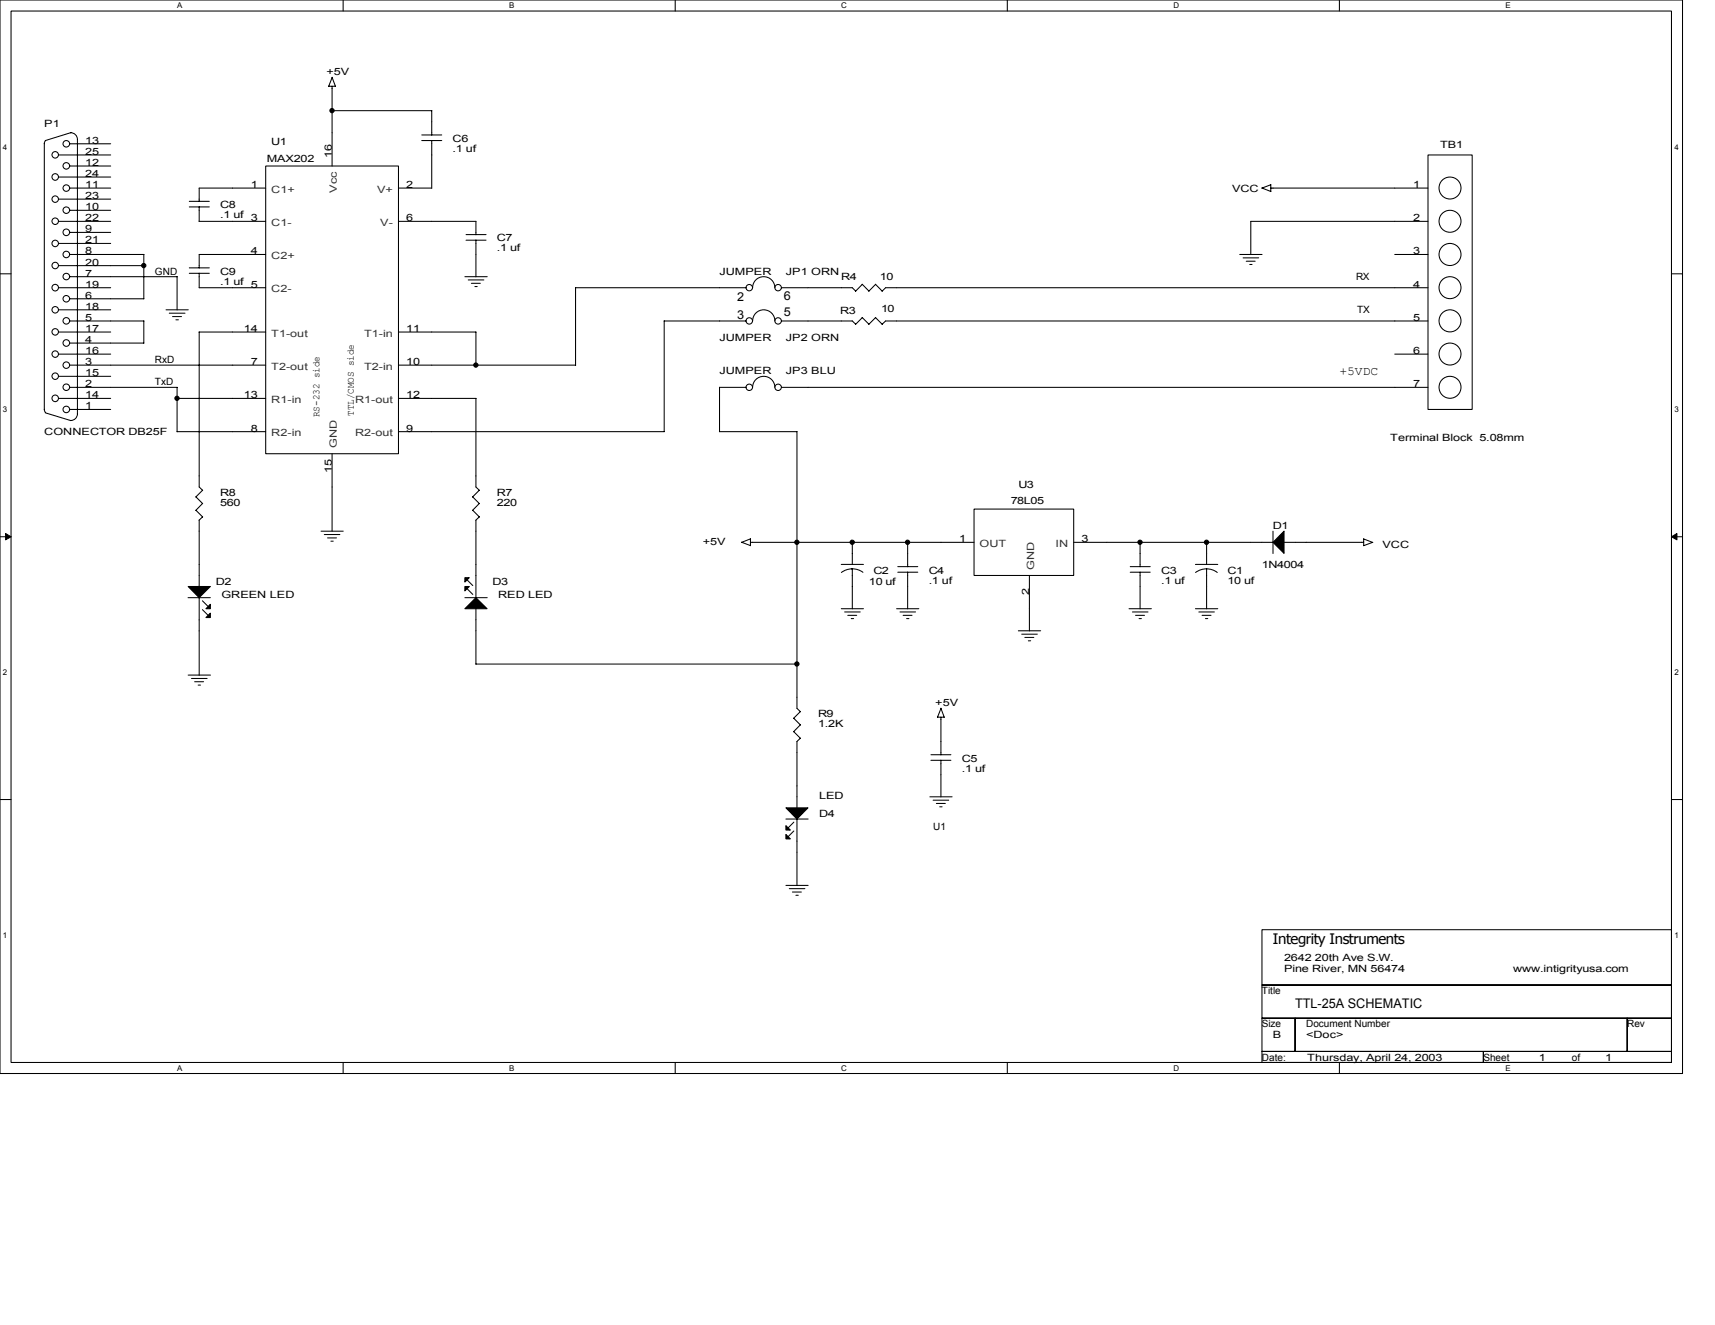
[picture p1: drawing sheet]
<svg xmlns="http://www.w3.org/2000/svg" width="279mm" height="216mm" viewBox="0 0 279 216" stroke-linecap="round" stroke-linejoin="round" font-family="sans-serif">
<path d="M0 0h274.1v174.9h-274.1zM1.8 1.8h270.5v171.3h-270.5z" fill="none" stroke="#000" stroke-width=".17"/>
<g fill="#fff">
<path d="M28.9 .2h.8v1.4h-.8z"/>
<path d="M28.9 173.3h.8v1.5h-.8z"/>
</g>
<path d="M55.9 0v1.8M55.9 173.1v1.8" fill="none" stroke="#000" stroke-width=".17"/>
<g fill="#fff">
<path d="M83 .2h.8v1.4h-.8z"/>
<path d="M83 173.3h.8v1.5h-.8z"/>
</g>
<path d="M110 0v1.8M110 173.1v1.8" fill="none" stroke="#000" stroke-width=".17"/>
<g fill="#fff">
<path d="M137.1 .2h.9v1.4h-.9z"/>
<path d="M137.1 173.3h.9v1.5h-.9z"/>
</g>
<path d="M164.1 0v1.8M164.1 173.1v1.8" fill="none" stroke="#000" stroke-width=".17"/>
<g fill="#fff">
<path d="M191.2 .2h.9v1.4h-.9z"/>
<path d="M191.2 173.3h.9v1.5h-.9z"/>
</g>
<path d="M218.2 0v1.8M218.2 173.1v1.8" fill="none" stroke="#000" stroke-width=".17"/>
<g fill="#fff">
<path d="M245.3 .2h.8v1.4h-.8z"/>
<path d="M245.3 173.3h.8v1.5h-.8z"/>
<path d="M.5 23.2h.7v1.4h-.7z"/>
<path d="M272.8 23.2h.7v1.4h-.7z"/>
<path d="M.5 66h.7v1.5h-.7z"/>
<path d="M272.8 66h.7v1.5h-.7z"/>
</g>
<path d="M0 44.6h1.8M272.3 44.6h1.8" fill="none" stroke="#000" stroke-width=".17"/>
<g fill="#fff">
<path d="M.5 108.9h.7v1.4h-.7z"/>
<path d="M272.8 108.9h.7v1.4h-.7z"/>
</g>
<path d="M0 87.5h1.8M272.3 87.5h1.8" fill="none" stroke="#000" stroke-width=".17"/>
<path d="M.9 86.9l.9 .6-.9 .5zM272.3 87.5l.9-.6v1.1z" fill="#000" stroke="#000" stroke-width=".16"/>
<g fill="#fff">
<path d="M.5 151.7h.7v1.4h-.7z"/>
<path d="M272.8 151.7h.7v1.4h-.7z"/>
</g>
<g fill="none" stroke="#000" stroke-width=".17">
<path d="M53.5 14.1h1.1M54.1 12.6l.6 1.5M54.1 14.1v13M54.1 18h16.2v4M54.1 12.6l-.5 1.5M7.4 22.9l-.2 .5v43.3l.2 .5M9.5 36.1h8.5M9.5 25.3h8.5M9.5 28.9h8.5M9.5 32.4h8.5M9.5 39.7h8.5M11.3 30.6h6.7"/>
<path d="M11.3 23.4h6.7M11.3 27.1h6.7M11.3 34.3h6.7M11.3 37.9h6.7M11.5 21.6a1.08 1.08 0 0 1 1.1 1.1M11.6 21.6l-4.2 1.3M12.6 22.7v44.8M30.8 33.7h3.3M30.8 32.8h3.3M32.4 36.1h10.9M32.4 33.7v2.4M43.3 30.6h-10.9v2.2"/>
<path d="M43.3 27.1h21.6v46.8h-21.6zM64.9 36.1h12.6v2.1M68.7 22.9h3.3M68.7 22h3.3M70.3 22.9v7.7h-5.4M75.9 39.1h3.3M75.9 38.2h3.3M77.5 39.1v6M205.6 30.6l1.4 .6M207 30.1v1.1M207 30.6h25.6M207.1 30.1l-1.5 .5"/>
<path d="M232.6 25.3h7.2v41.4h-7.2zM232.6 36.1h-28.8v5.4M9.5 50.5h8.5M9.5 46.9h8.5M9.5 57.7h8.5M9.5 43.3h14M9.5 54.1h8.5M11.3 45.1h17.6M11.3 41.5h12.2M11.3 52.3h12.2M11.3 48.7h12.1M11.3 59.5h32"/>
<path d="M23.4 52.3v3.6h-12.1M23.4 41.5v7.2M27.1 50.5h3.6M27.6 51h2.5M28.1 51.6h1.5M28.7 52.1h.4M28.9 45.1v5.4M30.8 44.5h3.3M30.8 43.6h3.3M32.4 54.1h10.9M32.4 44.5v2.4h10.9M32.4 54.1v25.3l.6 .5"/>
<path d="M43.3 41.5h-10.9v2.2M64.9 54.1h12.6v5.4M64.9 59.5h28.9M75.7 45.1h3.7M76.3 45.6h2.5M76.8 46.2h1.5M77.4 46.7h.3M121.5 46.9h-27.7v12.6M121.5 52.3h-13.3v18h-43.3M122.6 52.3a1.81 1.81 0 0 1 1.8-1.8 1.81 1.81 0 0 1 1.8 1.8M122.6 46.9a1.81 1.81 0 0 1 1.8-1.8 1.81 1.81 0 0 1 1.8 1.8M127.3 46.9h11.6l.5 .5"/>
<path d="M127.3 52.3h11.5l.6 .5M140.5 51.7l1.1 1.1M140.5 46.3l1.1 1.1M140.5 51.8l-1.1 1.1M140.5 46.3l-1.1 1.2M142.6 51.7l1.1 1.1M142.6 46.3l1.1 1.1M142.6 51.8l-1.1 1.1M142.6 46.3l-1.1 1.2M202 41.5h3.6M202.5 42h2.6M203 42.6h1.5"/>
<path d="M203.6 43.1h.4M227.2 41.5h5.4M227.2 57.7h5.4M232.6 46.9h-88.3l-.6 .6M232.6 52.3h-88.3l-.6 .6M7.4 67.3l4.2 1.2M9.5 61.3h8.5M9.5 64.9h8.5M11.3 63.1h17.6M11.3 66.7h6.7M12.6 67.4a1.08 1.08 0 0 1-1.1 1.1M28.9 64.9h14.4"/>
<path d="M28.9 63.1v7.2h14.4M33 79.9l-1.1 1.1M54.1 73.9v12.7M64.9 64.9h12.6v14.5l.6 .5M78.1 79.9l-1.1 1.1M117.2 63.1h4.3M117.2 63.1v7.2h12.6M122.6 63.1a1.81 1.81 0 0 1 1.8-1.8 1.81 1.81 0 0 1 1.8 1.8M127.3 63.1h105.3M129.8 70.3v45.1l.6 .6M30.6 97.4h3.7M31.9 81l1.1 1.1"/>
<path d="M31.9 83.1l1.1 1.1M32.4 84.8v10.8M32.4 97.4v12.6M33 97.9l.9 .9M33 99.3l.9 1M33 82l-1.1 1.2M33 84.2l-.6 .6M52.3 86.6h3.6M52.8 87.1h2.6M53.4 87.7h1.4M53.9 88.2h.4M75.7 97.4h3.7"/>
<path d="M76.1 95.9l.9 1M76.1 94.5l.9 .9M77 81l1.1 1.1M77 83.1l1.1 1.1M77.5 84.8v12.6M77.5 99.2v9h52.4M78.1 82l-1.1 1.2M78.1 84.2l-.6 .6M120.8 88.3l1.5 .6v-1.1l-1.5 .6M122.3 88.4h36.4M137.1 99.2h3.6M137.1 92h3.6"/>
<path d="M137.6 99.7h2.5M138.9 88.3v3.7M138.9 92.7v6.5M140.6 93.3l-1-.5-.8-.1-1.1 .2-.6 .4M146.1 99.2h3.6M146.3 93.2h3.2M146.3 92.3h3.2M146.6 99.7h2.6M147.9 88.3v4.1M147.9 93.2v6M158.7 83h16.2v10.8h-16.2zM167.7 93.8v9"/>
<path d="M174.9 88.4h32.5M183.9 99.2h3.7M184.1 93.2h3.3M184.1 92.3h3.3M184.5 99.7h2.5M185.7 88.4v4M185.7 93.2v6M194.8 99.2h3.6M194.8 92h3.6M194.8 93.3a2.93 2.93 0 0 1 3.5 0M195.3 99.7h2.5M196.6 88.3v3.7"/>
<path d="M196.6 92.7v6.5M207.4 86.6v3.6M209.2 88.4h13M222.2 88.9v-1.1l1.4 .6-1.5 .5M30.6 110h3.7M31.2 110.6h2.5M31.7 111.1h1.5M32.3 111.6h.4M129.3 117l1.1 1.1M129.3 119.2l1.1 1.1M130.4 116l-1.1 1.1M130.4 118.1l-1.1 1.1"/>
<path d="M138.1 100.3h1.5M138.7 100.8h.4M147.1 100.3h1.5M147.7 100.8h.4M153.3 115.4l.5 1.5M153.3 116.9v6.1M153.3 115.4l-.6 1.5h1.1M165.9 102.8h3.6M166.5 103.3h2.5M167 103.9h1.4M167.5 104.4h.4M185 100.3h1.5"/>
<path d="M185.6 100.8h.3M195.8 100.3h1.5M196.4 100.8h.4M0 130.3h1.8M128 133.5h3.7M129.3 134l-.9 .9M129.3 135.4l-.9 .9M129.8 120.8v10.9M129.8 133.5v10.8M130.4 120.3l-.6 .5M151.5 129.8h3.6M151.7 123.9h3.2"/>
<path d="M151.7 123h3.2M152 130.4h2.6M152.5 130.9h1.5M153.1 131.5h.4M153.3 123.9v6M272.3 130.3h1.8M128 144.3h3.7M128.6 144.8h2.5M129.1 145.4h1.5M129.7 145.9h.3M205.6 151.5h66.7v9h-66.7zM205.6 160.5h66.7v5.4h-66.7z"/>
<path d="M205.6 165.9h5.4v5.4h-5.4zM205.6 171.3h36.1v1.8h-36.1zM211 165.9h54.1v5.4h-54.1zM241.7 171.3h30.6v1.8h-30.6zM265.1 165.9h7.2v5.4h-7.2z"/>
<circle cx="9" cy="28.8" r=".53"/>
<circle cx="9" cy="25.2" r=".53"/>
<circle cx="9" cy="32.4" r=".53"/>
<circle cx="9" cy="36" r=".53"/>
<circle cx="9" cy="39.7" r=".53"/>
<circle cx="10.8" cy="37.9" r=".54"/>
<circle cx="10.8" cy="30.6" r=".54"/>
<circle cx="10.8" cy="27" r=".54"/>
<circle cx="10.8" cy="34.2" r=".54"/>
<circle cx="10.8" cy="23.4" r=".54"/>
<circle cx="236.2" cy="30.6" r="1.79"/>
<circle cx="236.2" cy="36.1" r="1.79"/>
<circle cx="9" cy="46.9" r=".53"/>
<circle cx="9" cy="50.5" r=".53"/>
<circle cx="9" cy="43.3" r=".53"/>
<circle cx="9" cy="57.7" r=".53"/>
<circle cx="9" cy="54.1" r=".53"/>
<circle cx="10.8" cy="55.9" r=".54"/>
<circle cx="10.8" cy="45.1" r=".54"/>
<circle cx="10.8" cy="41.5" r=".54"/>
<circle cx="10.8" cy="59.5" r=".54"/>
<circle cx="10.8" cy="48.7" r=".54"/>
<circle cx="10.8" cy="52.3" r=".54"/>
<circle cx="122.1" cy="52.3" r=".52"/>
<circle cx="122.1" cy="46.9" r=".52"/>
<circle cx="126.8" cy="46.9" r=".52"/>
<circle cx="126.8" cy="52.3" r=".52"/>
<circle cx="236.2" cy="52.3" r="1.8"/>
<circle cx="236.2" cy="41.5" r="1.8"/>
<circle cx="236.2" cy="57.7" r="1.79"/>
<circle cx="236.2" cy="46.9" r="1.79"/>
<circle cx="9" cy="64.9" r=".53"/>
<circle cx="9" cy="61.3" r=".53"/>
<circle cx="10.8" cy="66.7" r=".54"/>
<circle cx="10.8" cy="63.1" r=".54"/>
<circle cx="122.1" cy="63.1" r=".52"/>
<circle cx="126.8" cy="63.1" r=".52"/>
<circle cx="236.2" cy="63.1" r="1.79"/>
</g>
<g fill="#000" stroke="#000" stroke-width=".17">
<path d="M30.6 95.6h3.7l-1.9 1.8z" fill-rule="evenodd"/>
<path d="M34.3 98.5v.7h-.8z" fill-rule="evenodd"/>
<path d="M77.5 97.4l1.9 1.8h-3.7z" fill-rule="evenodd"/>
<path d="M75.7 95.6h.8l-.8 .7z" fill-rule="evenodd"/>
<path d="M75.7 94.1h.8l-.8 .7z" fill-rule="evenodd"/>
<path d="M209.2 86.6v3.6l-1.8-1.8z" fill-rule="evenodd"/>
<path d="M33.5 100.6l.8-.7v.7z" fill-rule="evenodd"/>
<path d="M128 131.6h3.6l-1.8 1.9z" fill-rule="evenodd"/>
<path d="M128 134.5l.8 .8h-.8z" fill-rule="evenodd"/>
<path d="M128 136l.8 .7h-.8z" fill-rule="evenodd"/>
<circle cx="54.1" cy="18" r=".35"/>
<circle cx="23.4" cy="43.3" r=".35"/>
<circle cx="77.5" cy="59.5" r=".35"/>
<circle cx="28.8" cy="64.9" r=".35"/>
<circle cx="129.8" cy="88.4" r=".35"/>
<circle cx="138.8" cy="88.4" r=".35"/>
<circle cx="147.9" cy="88.4" r=".35"/>
<circle cx="185.7" cy="88.4" r=".35"/>
<circle cx="196.6" cy="88.4" r=".35"/>
<circle cx="129.8" cy="108.2" r=".35"/>
</g>
<text font-size="2.3" x="207.4" y="153.8">Integrity Instruments</text>
<text font-size="2.2" x="211" y="164.3">TTL-25A SCHEMATIC</text>
<g font-size="2">
<text x="120.1" y="49">2</text>
<text x="120.1" y="51.9">3</text>
<text x="127.7" y="48.9">6</text>
<text x="127.7" y="51.5">5</text>
<text x="218.2" y="61.1">+5VDC</text>
</g>
<g font-size="1.6">
<text x="53.2" y="12.3">+5V</text>
<text x="7.2" y="20.8">P1</text>
<text x="13.9" y="23.4">13</text>
<text x="44.2" y="23.7">U1</text>
<text x="73.7" y="23.1">C6</text>
<text x="13.9" y="25.2">25</text>
<text x="13.9" y="27">12</text>
<text x="13.9" y="28.8">24</text>
<text x="43.5" y="26.4">MAX202</text>
<text x="54.1" y="25.8" transform="rotate(-90 54.1 25.8)">16</text>
<text x="73.7" y="24.7">.1 uf</text>
<text x="234.6" y="24.2">TB1</text>
<text x="13.9" y="30.6">11</text>
<text x="13.9" y="32.4">23</text>
<text x="13.9" y="34.2">10</text>
<text x="35.9" y="33.9">C8</text>
<text x="35.9" y="35.6">.1 uf</text>
<text x="40.9" y="30.6">1</text>
<text x="66.2" y="30.6">2</text>
<text x="200.7" y="31.2">VCC</text>
<text x="230.2" y="30.6">1</text>
<text x="13.9" y="36">22</text>
<text x="13.9" y="37.8">9</text>
<text x="13.9" y="39.6">21</text>
<text x="13.9" y="41.4">8</text>
<text x="40.9" y="36">3</text>
<text x="40.9" y="41.4">4</text>
<text x="66.2" y="36">6</text>
<text x="81" y="39.3">C7</text>
<text x="81" y="41">.1 uf</text>
<text x="230.2" y="36">2</text>
<text x="230.2" y="41.4">3</text>
<text x="13.9" y="43.3">20</text>
<text x="13.9" y="45.1">7</text>
<text x="13.9" y="46.9">19</text>
<text x="25.3" y="44.8">GND</text>
<text x="35.9" y="44.8">C9</text>
<text x="35.9" y="46.4">.1 uf</text>
<text x="40.9" y="46.9">5</text>
<text x="117.2" y="44.8">JUMPER</text>
<text x="128" y="44.8">JP1 ORN</text>
<text x="137.1" y="45.7">R4</text>
<text x="143.4" y="45.7">10</text>
<text x="220.9" y="45.7">RX</text>
<text x="230.2" y="46.9">4</text>
<text x="13.9" y="48.7">6</text>
<text x="13.9" y="50.5">18</text>
<text x="13.9" y="52.3">5</text>
<text x="136.9" y="51.2">R3</text>
<text x="143.6" y="50.9">10</text>
<text x="221.1" y="51.1">TX</text>
<text x="230.2" y="52.3">5</text>
<text x="13.9" y="54.1">17</text>
<text x="13.9" y="55.9">4</text>
<text x="13.9" y="57.7">16</text>
<text x="13.9" y="59.5">3</text>
<text x="25.3" y="59.2">RxD</text>
<text x="39.7" y="54.1">14</text>
<text x="40.9" y="59.5">7</text>
<text x="66.2" y="54.1">11</text>
<text x="66.2" y="59.5">10</text>
<text x="117.2" y="55.6">JUMPER</text>
<text x="128" y="55.6">JP2 ORN</text>
<text x="230.2" y="57.7">6</text>
<text x="13.9" y="61.3">15</text>
<text x="13.9" y="63.1">2</text>
<text x="13.9" y="64.9">14</text>
<text x="25.3" y="62.8">TxD</text>
<text x="39.7" y="64.9">13</text>
<text x="66.2" y="64.9">12</text>
<text x="117.2" y="61">JUMPER</text>
<text x="128" y="61">JP3 BLU</text>
<text x="230.2" y="63.1">7</text>
<text x="7.2" y="70.9">CONNECTOR DB25F</text>
<text x="13.9" y="66.7">1</text>
<text x="40.9" y="70.3">8</text>
<text x="52.1" y="68" transform="rotate(-90 52.1 68)">RS-232 side</text>
<text x="57.7" y="67.8" transform="rotate(-90 57.7 67.8)">TTL/CMOS side</text>
<text x="66.2" y="70.3">9</text>
<text x="226.5" y="71.8">Terminal Block 5.08mm</text>
<text x="54.1" y="77.1" transform="rotate(-90 54.1 77.1)">15</text>
<text x="35.9" y="80.8">R8</text>
<text x="35.9" y="82.4">560</text>
<text x="81" y="80.8">R7</text>
<text x="81" y="82.4">220</text>
<text x="164.7" y="82.1">78L05</text>
<text x="165.9" y="79.6">U3</text>
<text x="114.5" y="88.8">+5V</text>
<text x="156.3" y="88.3">1</text>
<text x="176.2" y="88.3">3</text>
<text x="207.4" y="86.2">D1</text>
<text x="225.2" y="89.3">VCC</text>
<text x="35.2" y="95.2">D2</text>
<text x="80.2" y="95.2">D3</text>
<text x="141.6" y="95.2">10 uf</text>
<text x="142.3" y="93.5">C2</text>
<text x="151.3" y="93.5">C4</text>
<text x="151.3" y="95.1">.1 uf</text>
<text x="189.2" y="93.5">C3</text>
<text x="189.2" y="95.1">.1 uf</text>
<text x="200" y="93.5">C1</text>
<text x="200" y="95.1">10 uf</text>
<text x="205.6" y="92.5">1N4004</text>
<text x="36.1" y="97.4">GREEN LED</text>
<text x="81.2" y="97.4">RED LED</text>
<text x="167.7" y="96.9" transform="rotate(-90 167.7 96.9)">2</text>
<text x="133.3" y="116.9">R9</text>
<text x="133.3" y="118.5">1.2K</text>
<text x="152.4" y="115.1">+5V</text>
<text x="156.7" y="124.1">C5</text>
<text x="156.7" y="125.7">.1 uf</text>
<text x="133.5" y="130.2">LED</text>
<text x="133.5" y="133.1">D4</text>
<text x="152" y="135.3">U1</text>
<text x="205.6" y="162">Title</text>
<text x="209.2" y="156.6">2642 20th Ave S.W.</text>
<text x="209.2" y="158.4">Pine River, MN 56474</text>
<text x="246.5" y="158.4">www.intigrityusa.com</text>
<text x="205.6" y="167.4">Size</text>
<text x="212.8" y="167.4">Document Number</text>
<text x="265.1" y="167.4">Rev</text>
<text x="205.6" y="172.8">Date:</text>
<text x="207.4" y="169.2">B</text>
<text x="212.8" y="169.2">&lt;Doc&gt;</text>
<text x="213" y="172.8">Thursday, April 24, 2003</text>
<text x="241.7" y="172.8">Sheet</text>
<text x="250.7" y="172.8">1</text>
<text x="256.1" y="172.8">of</text>
<text x="261.5" y="172.8">1</text>
</g>
<g font-size="1.6" fill="#333">
<text x="44.2" y="31.4">C1+</text>
<text x="54.9" y="31.4" transform="rotate(-90 54.9 31.4)">Vcc</text>
<text x="61.4" y="31.4">V+</text>
<text x="44.2" y="36.8">C1-</text>
<text x="62" y="36.8">V-</text>
<text x="44.2" y="42.2">C2+</text>
<text x="44.2" y="47.6">C2-</text>
<text x="44.2" y="54.8">T1-out</text>
<text x="59.3" y="54.8">T1-in</text>
<text x="44.2" y="60.2">T2-out</text>
<text x="44.2" y="65.7">R1-in</text>
<text x="57.8" y="65.7">R1-out</text>
<text x="59.3" y="60.2">T2-in</text>
<text x="44.2" y="71.1">R2-in</text>
<text x="57.8" y="71.1">R2-out</text>
<text x="54.9" y="73" transform="rotate(-90 54.9 73)">GND</text>
<text x="159.6" y="89.1">OUT</text>
<text x="172" y="89.1">IN</text>
<text x="168.5" y="92.9" transform="rotate(-90 168.5 92.9)">GND</text>
</g>
<g font-size="1.3">
<text x="28.9" y="1.4">A</text>
<text x="83" y="1.4">B</text>
<text x="137.1" y="1.4">C</text>
<text x="191.2" y="1.4">D</text>
<text x="245.3" y="1.4">E</text>
<text x=".5" y="24.4">4</text>
<text x="272.8" y="24.4">4</text>
<text x=".5" y="67.2">3</text>
<text x="272.8" y="67.2">3</text>
<text x=".5" y="110">2</text>
<text x="272.8" y="110">2</text>
<text x=".5" y="152.8">1</text>
<text x="272.8" y="152.8">1</text>
<text x="28.9" y="174.5">A</text>
<text x="83" y="174.5">B</text>
<text x="137.1" y="174.5">C</text>
<text x="191.2" y="174.5">D</text>
<text x="245.3" y="174.5">E</text>
</g>
</svg>
